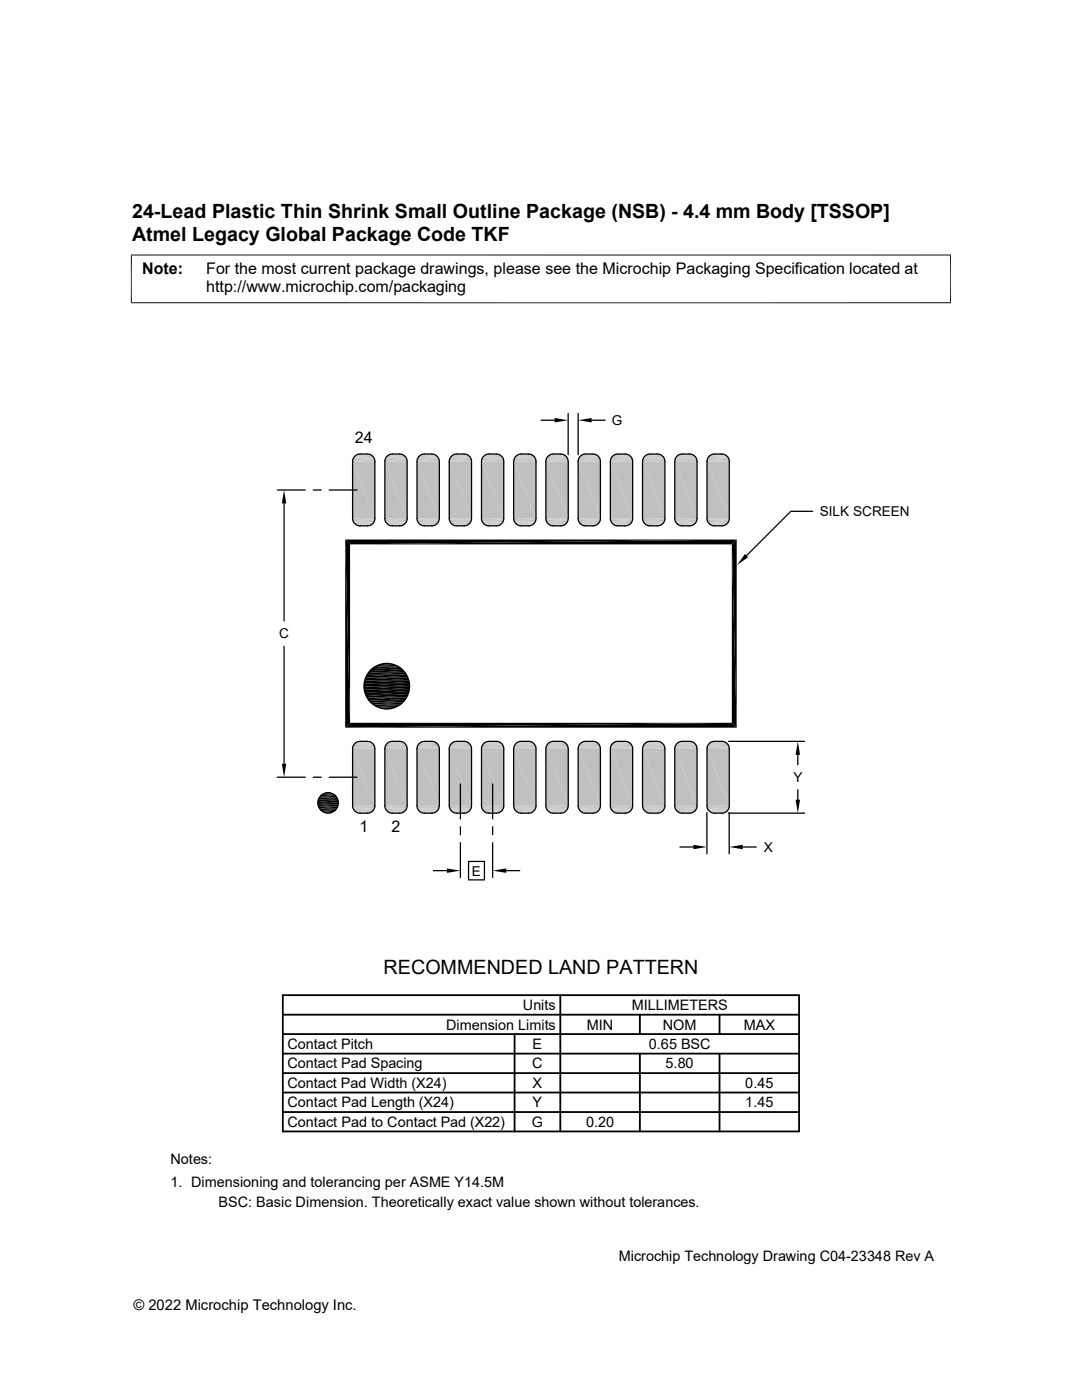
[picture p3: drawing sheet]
<svg xmlns="http://www.w3.org/2000/svg" width="216mm" height="279mm" viewBox="0 0 216 279" stroke-linecap="round" stroke-linejoin="round" font-family="sans-serif">
<g fill="#c0c0c0">
<path d="M142.3 90.6h2z"/>
<path d="M142.6 90.6h1.7z"/>
<path d="M123 90.6h2z"/>
<path d="M123.3 90.6h1.7z"/>
<path d="M116.6 90.6h2z"/>
<path d="M116.8 90.6h1.8z"/>
</g>
<path d="M110.2 90.6h2" fill="none" stroke="#c0c0c0" stroke-width=".2"/>
<g fill="#c0c0c0">
<path d="M110.4 90.6h1.8z"/>
<path d="M90.9 90.6h2z"/>
<path d="M91.1 90.6h1.8z"/>
</g>
<path d="M84.4 90.6h2" fill="none" stroke="#c0c0c0" stroke-width=".2"/>
<path d="M84.7 90.6h1.7z" fill="#c0c0c0"/>
<path d="M135.8 90.6h2.1" fill="none" stroke="#c0c0c0" stroke-width=".2"/>
<path d="M136.1 90.6h1.8z" fill="#c0c0c0"/>
<path d="M129.4 90.6h2.1" fill="none" stroke="#c0c0c0" stroke-width=".2"/>
<path d="M129.7 90.6h1.8z" fill="#c0c0c0"/>
<path d="M103.7 90.6h2" fill="none" stroke="#c0c0c0" stroke-width=".2"/>
<path d="M104 90.6h1.7z" fill="#c0c0c0"/>
<path d="M97.3 90.6h2" fill="none" stroke="#c0c0c0" stroke-width=".2"/>
<path d="M97.6 90.6h1.7z" fill="#c0c0c0"/>
<path d="M78 90.6h2" fill="none" stroke="#c0c0c0" stroke-width=".2"/>
<path d="M78.3 90.6h1.7z" fill="#c0c0c0"/>
<path d="M71.5 90.6h2.1" fill="none" stroke="#c0c0c0" stroke-width=".2"/>
<path d="M71.8 90.6h1.8z" fill="#c0c0c0"/>
<g fill="none" stroke="#c0c0c0" stroke-width=".2">
<path d="M70.8 91h3.6M71 90.8h3.1M71.3 90.7h2.6M77.2 91h3.6M77.4 90.8h3.2M77.7 90.7h2.6M83.6 91h3.7M83.7 90.9h3.4M83.9 90.8h3M84.2 90.7h2.5M90 91h3.7M90.2 90.9h3.4"/>
<path d="M90.4 90.8h2.9M90.6 90.7h2.5M96.5 91h3.6M96.7 90.8h3.2M97 90.7h2.6M102.9 91h3.6M103.2 90.8h3.1M103.4 90.7h2.6M109.3 91h3.7M109.5 90.9h3.3M109.7 90.8h2.9M109.9 90.7h2.5"/>
<path d="M115.7 91h3.8M115.9 90.9h3.4M116.1 90.8h3M116.3 90.7h2.5M122.1 91h3.8M122.3 90.9h3.4M122.5 90.8h3M122.8 90.7h2.5M128.7 91h3.5M128.9 90.8h3.1M129.1 90.7h2.6M135.1 91h3.6"/>
<path d="M135.3 90.8h3.1M135.6 90.7h2.6M141.4 91h3.8M141.6 90.9h3.4M141.8 90.8h3M142 90.7h2.5"/>
</g>
<path d="M70.6 91.2h3.9M77 91.2h4M83.3 91.5h4.3M89.7 91.5h4.3M96.3 91.2h4M102.7 91.2h4M109 91.5h4.3M115.4 91.5h4.3M121.9 91.5h4.3M128.5 91.2h3.9M134.9 91.2h4M141.2 91.5h4.2" fill="none" stroke="#c0c0c0" stroke-width=".23"/>
<path d="M83.4 91.2h4.1M89.8 91.2h4.1M109.1 91.2h4.1M115.5 91.2h4.1M122 91.2h4M141.3 91.2h4" fill="none" stroke="#c0c0c0" stroke-width=".21"/>
<g fill="none" stroke="#c0c0c0" stroke-width=".25">
<path d="M70.5 91.4h4.2M76.9 91.4h4.2M83.2 92h4.5M83.2 91.7h4.5M89.6 92h4.5M89.7 91.7h4.4M96.2 91.4h4.2M102.6 91.4h4.2M108.9 92h4.5M108.9 91.7h4.4M115.4 92h4.4M115.4 91.7h4.4"/>
<path d="M121.8 92h4.4M121.8 91.7h4.4M128.3 91.4h4.2M134.7 91.4h4.3M141.1 92h4.4M141.1 91.7h4.4"/>
</g>
<path d="M70.4 91.7h4.4M76.8 91.7h4.4M96.1 91.7h4.4M102.5 91.7h4.4M128.2 91.7h4.4M134.7 91.7h4.4" fill="none" stroke="#c0c0c0" stroke-width=".28"/>
<path d="M70.4 91.9h4.4M76.8 91.9h4.4M96.1 91.9h4.4M102.5 91.9h4.5M128.2 91.9h4.5M134.6 91.9h4.5" fill="none" stroke="#c0c0c0" stroke-width=".3"/>
<g fill="#c0c0c0">
<path d="M141.1 92.1l4.4 11.4h-4.4z"/>
<path d="M141.1 92.1h4.4v11.4z"/>
<path d="M134.6 92.1l4.5 11.4h-4.5z"/>
<path d="M134.6 92.1h4.5v11.4z"/>
<path d="M128.2 92.1l4.5 11.4h-4.5z"/>
<path d="M128.2 92.1h4.5v11.4z"/>
<path d="M121.8 92.1l4.4 11.4h-4.4z"/>
<path d="M121.8 92.1h4.4v11.4z"/>
<path d="M115.4 92.1l4.4 11.4h-4.4z"/>
<path d="M115.4 92.1h4.4v11.4z"/>
<path d="M108.9 92.1l4.5 11.4h-4.5z"/>
<path d="M108.9 92.1h4.5v11.4z"/>
<path d="M102.5 92.1l4.5 11.4h-4.5z"/>
<path d="M102.5 92.1h4.5v11.4z"/>
<path d="M96.1 92.1l4.4 11.4h-4.4z"/>
<path d="M96.1 92.1h4.4v11.4z"/>
<path d="M89.6 92.1l4.5 11.4h-4.5z"/>
<path d="M89.6 92.1h4.5v11.4z"/>
<path d="M83.2 92.1l4.5 11.4h-4.5z"/>
<path d="M83.2 92.1h4.5v11.4z"/>
<path d="M76.8 92.1l4.4 11.4h-4.4z"/>
<path d="M76.8 92.1h4.4v11.4z"/>
<path d="M70.4 92.1l4.4 11.4h-4.4z"/>
<path d="M70.4 92.1h4.4v11.4z"/>
</g>
<g fill="none" stroke="#c0c0c0" stroke-width=".25">
<path d="M70.5 104.2h4.2M76.9 104.2h4.2M83.2 103.6h4.5M83.2 103.8h4.5M89.6 103.6h4.5M89.7 103.8h4.4M96.2 104.2h4.2M102.6 104.2h4.2M108.9 103.6h4.5M108.9 103.8h4.4M115.4 103.6h4.4M115.4 103.8h4.4"/>
<path d="M121.8 103.6h4.4M121.8 103.8h4.4M128.3 104.2h4.2M134.7 104.2h4.3M141.1 103.6h4.4M141.1 103.8h4.4"/>
</g>
<path d="M70.4 103.6h4.4M76.8 103.6h4.4M96.1 103.6h4.4M102.5 103.6h4.5M128.2 103.6h4.5M134.6 103.6h4.5" fill="none" stroke="#c0c0c0" stroke-width=".3"/>
<path d="M70.4 103.9h4.4M76.8 103.9h4.4M96.1 103.9h4.4M102.5 103.9h4.4M128.2 103.9h4.4M134.7 103.9h4.4" fill="none" stroke="#c0c0c0" stroke-width=".28"/>
<path d="M70.6 104.4h3.9M77 104.4h4M83.3 104.1h4.3M89.7 104.1h4.3M96.3 104.4h4M102.7 104.4h4M109 104.1h4.3M115.4 104.1h4.3M121.9 104.1h4.3M128.5 104.4h3.9M134.9 104.4h4M141.2 104.1h4.2" fill="none" stroke="#c0c0c0" stroke-width=".23"/>
<path d="M83.4 104.3h4.1M89.8 104.3h4.1M109.1 104.3h4.1M115.5 104.3h4.1M122 104.3h4M141.3 104.3h4" fill="none" stroke="#c0c0c0" stroke-width=".21"/>
<g fill="none" stroke="#c0c0c0" stroke-width=".2">
<path d="M70.8 104.6h3.6M71 104.8h3.1M71.3 104.9h2.6M77.2 104.6h3.6M77.4 104.8h3.2M77.7 104.9h2.6M83.6 104.5h3.7M83.7 104.7h3.4M83.9 104.8h3M84.2 104.9h2.5M90 104.5h3.7M90.2 104.7h3.4"/>
<path d="M90.4 104.8h2.9M90.6 104.9h2.5M96.5 104.6h3.6M96.7 104.8h3.2M97 104.9h2.6M102.9 104.6h3.6M103.2 104.8h3.1M103.4 104.9h2.6M109.3 104.5h3.7M109.5 104.7h3.3M109.7 104.8h2.9M109.9 104.9h2.5"/>
<path d="M115.7 104.5h3.8M115.9 104.7h3.4M116.1 104.8h3M116.3 104.9h2.5M122.1 104.5h3.8M122.3 104.7h3.4M122.5 104.8h3M122.8 104.9h2.5M128.7 104.6h3.5M128.9 104.8h3.1M129.1 104.9h2.6M135.1 104.6h3.6"/>
<path d="M135.3 104.8h3.1M135.6 104.9h2.6M141.4 104.5h3.8M141.6 104.7h3.4M141.8 104.8h3M142 104.9h2.5"/>
</g>
<g fill="#c0c0c0">
<path d="M142.3 104.9h1.7z"/>
<path d="M142.3 104.9h2z"/>
<path d="M135.8 104.9h1.8z"/>
</g>
<path d="M135.8 104.9h2.1" fill="none" stroke="#c0c0c0" stroke-width=".2"/>
<path d="M129.4 104.9h1.8z" fill="#c0c0c0"/>
<path d="M129.4 104.9h2.1" fill="none" stroke="#c0c0c0" stroke-width=".2"/>
<g fill="#c0c0c0">
<path d="M123 104.9h1.8z"/>
<path d="M123 104.9h2z"/>
<path d="M116.6 104.9h1.7z"/>
<path d="M116.6 104.9h2z"/>
<path d="M110.2 104.9h1.7z"/>
</g>
<path d="M110.2 104.9h2" fill="none" stroke="#c0c0c0" stroke-width=".2"/>
<path d="M103.7 104.9h1.8z" fill="#c0c0c0"/>
<path d="M103.7 104.9h2" fill="none" stroke="#c0c0c0" stroke-width=".2"/>
<path d="M97.3 104.9h1.7z" fill="#c0c0c0"/>
<path d="M97.3 104.9h2" fill="none" stroke="#c0c0c0" stroke-width=".2"/>
<g fill="#c0c0c0">
<path d="M90.9 104.9h1.7z"/>
<path d="M90.9 104.9h2z"/>
<path d="M84.4 104.9h1.8z"/>
</g>
<path d="M84.4 104.9h2" fill="none" stroke="#c0c0c0" stroke-width=".2"/>
<path d="M78 104.9h1.8z" fill="#c0c0c0"/>
<path d="M78 104.9h2" fill="none" stroke="#c0c0c0" stroke-width=".2"/>
<path d="M71.5 104.9h1.8z" fill="#c0c0c0"/>
<path d="M71.5 104.9h2.1" fill="none" stroke="#c0c0c0" stroke-width=".2"/>
<g fill="#c0c0c0">
<path d="M142.3 148h2z"/>
<path d="M142.6 148h1.7z"/>
<path d="M123 148h2z"/>
<path d="M123.3 148h1.7z"/>
<path d="M116.6 148h2z"/>
<path d="M116.8 148h1.8z"/>
</g>
<path d="M110.2 148h2" fill="none" stroke="#c0c0c0" stroke-width=".2"/>
<g fill="#c0c0c0">
<path d="M110.4 148h1.8z"/>
<path d="M90.9 148h2z"/>
<path d="M91.1 148h1.8z"/>
</g>
<path d="M84.4 148h2" fill="none" stroke="#c0c0c0" stroke-width=".2"/>
<path d="M84.7 148h1.7z" fill="#c0c0c0"/>
<path d="M135.8 148h2.1" fill="none" stroke="#c0c0c0" stroke-width=".2"/>
<path d="M136.1 148h1.8z" fill="#c0c0c0"/>
<path d="M129.4 148h2.1" fill="none" stroke="#c0c0c0" stroke-width=".2"/>
<path d="M129.7 148h1.8z" fill="#c0c0c0"/>
<path d="M103.7 148h2" fill="none" stroke="#c0c0c0" stroke-width=".2"/>
<path d="M104 148h1.7z" fill="#c0c0c0"/>
<path d="M97.3 148h2" fill="none" stroke="#c0c0c0" stroke-width=".2"/>
<path d="M97.6 148h1.7z" fill="#c0c0c0"/>
<path d="M78 148h2" fill="none" stroke="#c0c0c0" stroke-width=".2"/>
<path d="M78.3 148h1.7z" fill="#c0c0c0"/>
<path d="M71.5 148h2.1" fill="none" stroke="#c0c0c0" stroke-width=".2"/>
<path d="M71.8 148h1.8z" fill="#c0c0c0"/>
<g fill="none" stroke="#c0c0c0" stroke-width=".2">
<path d="M70.8 148.3h3.6M71 148.1h3.1M71.3 148h2.6M77.2 148.3h3.6M77.4 148.1h3.2M77.7 148h2.6M83.6 148.4h3.7M83.7 148.2h3.4M83.9 148.1h3M84.2 148h2.5M90 148.4h3.7M90.2 148.2h3.4"/>
<path d="M90.4 148.1h2.9M90.6 148h2.5M96.5 148.3h3.6M96.7 148.1h3.2M97 148h2.6M102.9 148.3h3.6M103.2 148.1h3.1M103.4 148h2.6M109.3 148.4h3.7M109.5 148.2h3.3M109.7 148.1h2.9M109.9 148h2.5"/>
<path d="M115.7 148.4h3.8M115.9 148.2h3.4M116.1 148.1h3M116.3 148h2.5M122.1 148.4h3.8M122.3 148.2h3.4M122.5 148.1h3M122.8 148h2.5M128.7 148.3h3.5M128.9 148.1h3.1M129.1 148h2.6M135.1 148.3h3.6"/>
<path d="M135.3 148.1h3.1M135.6 148h2.6M141.4 148.4h3.8M141.6 148.2h3.4M141.8 148.1h3M142 148h2.5"/>
</g>
<path d="M70.6 148.5h3.9M77 148.5h4M83.3 148.8h4.3M89.7 148.8h4.3M96.3 148.5h4M102.7 148.5h4M109 148.8h4.3M115.4 148.8h4.3M121.9 148.8h4.3M128.5 148.5h3.9M134.9 148.5h4M141.2 148.8h4.2" fill="none" stroke="#c0c0c0" stroke-width=".23"/>
<path d="M83.4 148.6h4.1M89.8 148.6h4.1M109.1 148.6h4.1M115.5 148.6h4.1M122 148.6h4M141.3 148.6h4" fill="none" stroke="#c0c0c0" stroke-width=".21"/>
<g fill="none" stroke="#c0c0c0" stroke-width=".25">
<path d="M70.5 148.7h4.2M76.9 148.7h4.2M83.2 149.3h4.5M83.2 149.1h4.5M89.6 149.3h4.5M89.7 149.1h4.4M96.2 148.7h4.2M102.6 148.7h4.2M108.9 149.3h4.5M108.9 149.1h4.4M115.4 149.3h4.4M115.4 149.1h4.4"/>
<path d="M121.8 149.3h4.4M121.8 149.1h4.4M128.3 148.7h4.2M134.7 148.7h4.3M141.1 149.3h4.4M141.1 149.1h4.4"/>
</g>
<path d="M70.4 149h4.4M76.8 149h4.4M96.1 149h4.4M102.5 149h4.4M128.2 149h4.4M134.7 149h4.4" fill="none" stroke="#c0c0c0" stroke-width=".28"/>
<path d="M70.4 149.3h4.4M76.8 149.3h4.4M96.1 149.3h4.4M102.5 149.3h4.5M128.2 149.3h4.5M134.6 149.3h4.5" fill="none" stroke="#c0c0c0" stroke-width=".3"/>
<g fill="#c0c0c0">
<path d="M141.1 149.4l4.4 11.4h-4.4z"/>
<path d="M141.1 149.4h4.4v11.4z"/>
<path d="M134.6 149.4l4.5 11.4h-4.5z"/>
<path d="M134.6 149.4h4.5v11.4z"/>
<path d="M128.2 149.4l4.5 11.4h-4.5z"/>
<path d="M128.2 149.4h4.5v11.4z"/>
<path d="M121.8 149.4l4.4 11.4h-4.4z"/>
<path d="M121.8 149.4h4.4v11.4z"/>
<path d="M115.4 149.4l4.4 11.4h-4.4z"/>
<path d="M115.4 149.4h4.4v11.4z"/>
<path d="M108.9 149.4l4.5 11.4h-4.5z"/>
<path d="M108.9 149.4h4.5v11.4z"/>
<path d="M102.5 149.4l4.5 11.4h-4.5z"/>
<path d="M102.5 149.4h4.5v11.4z"/>
<path d="M96.1 149.4l4.4 11.4h-4.4z"/>
<path d="M96.1 149.4h4.4v11.4z"/>
<path d="M89.6 149.4l4.5 11.4h-4.5z"/>
<path d="M89.6 149.4h4.5v11.4z"/>
<path d="M83.2 149.4l4.5 11.4h-4.5z"/>
<path d="M83.2 149.4h4.5v11.4z"/>
<path d="M76.8 149.4l4.4 11.4h-4.4z"/>
<path d="M76.8 149.4h4.4v11.4z"/>
<path d="M70.4 149.4l4.4 11.4h-4.4z"/>
<path d="M70.4 149.4h4.4v11.4z"/>
</g>
<g fill="none" stroke="#c0c0c0" stroke-width=".25">
<path d="M70.5 161.5h4.2M76.9 161.5h4.2M83.2 160.9h4.5M83.2 161.2h4.5M89.6 160.9h4.5M89.7 161.2h4.4M96.2 161.5h4.2M102.6 161.5h4.2M108.9 160.9h4.5M108.9 161.2h4.4M115.4 160.9h4.4M115.4 161.2h4.4"/>
<path d="M121.8 160.9h4.4M121.8 161.2h4.4M128.3 161.5h4.2M134.7 161.5h4.3M141.1 160.9h4.4M141.1 161.2h4.4"/>
</g>
<path d="M70.4 161h4.4M76.8 161h4.4M96.1 161h4.4M102.5 161h4.5M128.2 161h4.5M134.6 161h4.5" fill="none" stroke="#c0c0c0" stroke-width=".3"/>
<path d="M70.4 161.2h4.4M76.8 161.2h4.4M96.1 161.2h4.4M102.5 161.2h4.4M128.2 161.2h4.4M134.7 161.2h4.4" fill="none" stroke="#c0c0c0" stroke-width=".28"/>
<path d="M70.6 161.7h3.9M77 161.7h4M83.3 161.4h4.3M89.7 161.4h4.3M96.3 161.7h4M102.7 161.7h4M109 161.4h4.3M115.4 161.4h4.3M121.9 161.4h4.3M128.5 161.7h3.9M134.9 161.7h4M141.2 161.4h4.2" fill="none" stroke="#c0c0c0" stroke-width=".23"/>
<path d="M83.4 161.6h4.1M89.8 161.6h4.1M109.1 161.6h4.1M115.5 161.6h4.1M122 161.6h4M141.3 161.6h4" fill="none" stroke="#c0c0c0" stroke-width=".21"/>
<g fill="none" stroke="#c0c0c0" stroke-width=".2">
<path d="M70.8 161.9h3.6M71 162.1h3.1M71.3 162.2h2.6M77.2 161.9h3.6M77.4 162.1h3.2M77.7 162.2h2.6M83.6 161.9h3.7M83.7 162h3.4M83.9 162.1h3M84.2 162.2h2.5M90 161.9h3.7M90.2 162h3.4"/>
<path d="M90.4 162.1h2.9M90.6 162.2h2.5M96.5 161.9h3.6M96.7 162.1h3.2M97 162.2h2.6M102.9 161.9h3.6M103.2 162.1h3.1M103.4 162.2h2.6M109.3 161.9h3.7M109.5 162h3.3M109.7 162.1h2.9M109.9 162.2h2.5"/>
<path d="M115.7 161.9h3.8M115.9 162h3.4M116.1 162.1h3M116.3 162.2h2.5M122.1 161.9h3.8M122.3 162h3.4M122.5 162.1h3M122.8 162.2h2.5M128.7 161.9h3.5M128.9 162.1h3.1M129.1 162.2h2.6M135.1 161.9h3.6"/>
<path d="M135.3 162.1h3.1M135.6 162.2h2.6M141.4 161.9h3.8M141.6 162h3.4M141.8 162.1h3M142 162.2h2.5"/>
</g>
<g fill="#c0c0c0">
<path d="M142.3 162.3h1.7z"/>
<path d="M142.3 162.3h2z"/>
<path d="M135.8 162.3h1.8z"/>
</g>
<path d="M135.8 162.3h2.1" fill="none" stroke="#c0c0c0" stroke-width=".2"/>
<path d="M129.4 162.3h1.8z" fill="#c0c0c0"/>
<path d="M129.4 162.3h2.1" fill="none" stroke="#c0c0c0" stroke-width=".2"/>
<g fill="#c0c0c0">
<path d="M123 162.3h1.8z"/>
<path d="M123 162.3h2z"/>
<path d="M116.6 162.3h1.7z"/>
<path d="M116.6 162.3h2z"/>
<path d="M110.2 162.3h1.7z"/>
</g>
<path d="M110.2 162.3h2" fill="none" stroke="#c0c0c0" stroke-width=".2"/>
<path d="M103.7 162.3h1.8z" fill="#c0c0c0"/>
<path d="M103.7 162.3h2" fill="none" stroke="#c0c0c0" stroke-width=".2"/>
<path d="M97.3 162.3h1.7z" fill="#c0c0c0"/>
<path d="M97.3 162.3h2" fill="none" stroke="#c0c0c0" stroke-width=".2"/>
<g fill="#c0c0c0">
<path d="M90.9 162.3h1.7z"/>
<path d="M90.9 162.3h2z"/>
<path d="M84.4 162.3h1.8z"/>
</g>
<path d="M84.4 162.3h2" fill="none" stroke="#c0c0c0" stroke-width=".2"/>
<path d="M78 162.3h1.8z" fill="#c0c0c0"/>
<path d="M78 162.3h2" fill="none" stroke="#c0c0c0" stroke-width=".2"/>
<path d="M71.5 162.3h1.8z" fill="#c0c0c0"/>
<path d="M71.5 162.3h2.1" fill="none" stroke="#c0c0c0" stroke-width=".2"/>
<g fill="none" stroke="#000" stroke-width=".25">
<path d="M55.3 97.8h5.6M62.5 97.8h1.6M65.7 97.8h5.5M70.6 91.2l.8-.5 1.9-.1a1.47 1.47 0 0 1 1.5 1.5v11.4a1.47 1.47 0 0 1-1.5 1.4h-1.5a1.47 1.47 0 0 1-1.4-1.4v-11.4zM77.1 91.2l.7-.5 2-.1a1.47 1.47 0 0 1 1.4 1.5v11.4a1.47 1.47 0 0 1-1.4 1.4h-1.5a1.47 1.47 0 0 1-1.5-1.4v-11.4zM87.7 92.1a1.47 1.47 0 0 0-1.5-1.5h-1.5a1.47 1.47 0 0 0-1.5 1.5v11.4a1.47 1.47 0 0 0 1.5 1.4h1.5a1.47 1.47 0 0 0 1.5-1.4M87.7 92.1v11.4M89.9 91.2l.8-.5 1.9-.1a1.47 1.47 0 0 1 1.5 1.5v11.4a1.47 1.47 0 0 1-1.5 1.4h-1.5a1.47 1.47 0 0 1-1.5-1.4v-11.4zM96.4 91.2l.7-.5 1.9-.1a1.47 1.47 0 0 1 1.5 1.5v11.4a1.47 1.47 0 0 1-1.5 1.4h-1.4a1.47 1.47 0 0 1-1.5-1.4v-11.4zM102.8 91.2l.7-.5 2-.1a1.47 1.47 0 0 1 1.5 1.5v11.4a1.47 1.47 0 0 1-1.5 1.4h-1.5a1.5 1.5 0 0 1-1.5-1.4v-11.4zM108 83.9h2.7M109.2 91.2l.7-.5 2-.1a1.5 1.5 0 0 1 1.5 1.5v11.4a1.47 1.47 0 0 1-1.5 1.4h-1.5a1.47 1.47 0 0 1-1.5-1.4v-11.4z"/>
<path d="M113.4 82.5v8.2M115.4 82.5v8.2M115.6 91.2l.8-.5 1.9-.1a1.47 1.47 0 0 1 1.5 1.5v11.4a1.47 1.47 0 0 1-1.5 1.4h-1.5a1.47 1.47 0 0 1-1.4-1.4v-11.4zM118 83.9h2.8M122.1 91.2l.7-.5 2-.1a1.47 1.47 0 0 1 1.4 1.5v11.4a1.47 1.47 0 0 1-1.4 1.4h-1.5a1.47 1.47 0 0 1-1.5-1.4v-11.4zM128.8 90.9l.7-.3h1.7a1.47 1.47 0 0 1 1.5 1.5v11.4a1.47 1.47 0 0 1-1.5 1.4h-1.5a1.5 1.5 0 0 1-1.5-1.4v-11.4l.2-.7zM134.9 91.2l.8-.5 1.9-.1a1.47 1.47 0 0 1 1.5 1.5v11.4a1.47 1.47 0 0 1-1.5 1.4h-1.5a1.47 1.47 0 0 1-1.5-1.4v-11.4zM141.7 90.9l.6-.3h1.7a1.47 1.47 0 0 1 1.5 1.5v11.4a1.47 1.47 0 0 1-1.5 1.4h-1.4a1.47 1.47 0 0 1-1.5-1.4v-11.4l.1-.7zM56.7 100.5v23.4M162.2 102h-4.4l-8.9 8.9M56.7 129v23.4M55.3 155.1h5.6"/>
<path d="M62.5 155.1h1.6M63.9 158.7h3.1M65.7 155.1h5.5M70.6 148.6l.8-.6h1.9a1.47 1.47 0 0 1 1.5 1.4v11.4a1.47 1.47 0 0 1-1.5 1.5h-1.5a1.47 1.47 0 0 1-1.4-1.5v-11.4zM77.1 148.6l.7-.6h2a1.47 1.47 0 0 1 1.4 1.4v11.4a1.47 1.47 0 0 1-1.4 1.5h-1.5a1.47 1.47 0 0 1-1.5-1.5v-11.4zM87.7 149.4a1.47 1.47 0 0 0-1.5-1.4h-1.5a1.47 1.47 0 0 0-1.5 1.4v11.4a1.47 1.47 0 0 0 1.5 1.5h1.5a1.47 1.47 0 0 0 1.5-1.5M87.7 149.4v11.4M89.9 148.6l.8-.6h1.9a1.47 1.47 0 0 1 1.5 1.4v11.4a1.47 1.47 0 0 1-1.5 1.5h-1.5a1.47 1.47 0 0 1-1.5-1.5v-11.4zM91.9 156.5v6.9M96.4 148.6l.7-.6h1.9a1.47 1.47 0 0 1 1.5 1.4v11.4a1.47 1.47 0 0 1-1.5 1.5h-1.4a1.47 1.47 0 0 1-1.5-1.5v-11.4zM98.3 156.5v6.9M102.8 148.6l.7-.6h2a1.47 1.47 0 0 1 1.5 1.4v11.4a1.47 1.47 0 0 1-1.5 1.5h-1.5a1.5 1.5 0 0 1-1.5-1.5v-11.4z"/>
<path d="M109.2 148.6l.7-.6h2a1.5 1.5 0 0 1 1.5 1.4v11.4a1.47 1.47 0 0 1-1.5 1.5h-1.5a1.47 1.47 0 0 1-1.5-1.5v-11.4zM115.6 148.6l.8-.6h1.9a1.47 1.47 0 0 1 1.5 1.4v11.4a1.47 1.47 0 0 1-1.5 1.5h-1.5a1.47 1.47 0 0 1-1.4-1.5v-11.4zM122.1 148.6l.7-.6h2a1.47 1.47 0 0 1 1.4 1.4v11.4a1.47 1.47 0 0 1-1.4 1.5h-1.5a1.47 1.47 0 0 1-1.5-1.5v-11.4zM128.8 148.2l.7-.2h1.7a1.47 1.47 0 0 1 1.5 1.4v11.4a1.47 1.47 0 0 1-1.5 1.5h-1.5a1.5 1.5 0 0 1-1.5-1.5v-11.4l.2-.6zM134.9 148.6l.8-.6h1.9a1.47 1.47 0 0 1 1.5 1.4v11.4a1.47 1.47 0 0 1-1.5 1.5h-1.5a1.47 1.47 0 0 1-1.5-1.5v-11.4zM141.7 148.2l.6-.2h1.7a1.47 1.47 0 0 1 1.5 1.4v11.4a1.47 1.47 0 0 1-1.5 1.5h-1.4a1.47 1.47 0 0 1-1.5-1.5v-11.4l.1-.6zM145.4 148h15.1M159.2 150.6v2M159.2 157.6v2M63.9 161.8h3.1M86.5 173.8h2.7M91.9 165v1.6"/>
<path d="M91.9 168.2v6.9M93.5 171.9h3.2v3.7h-3.2zM98.3 165v1.6M98.3 168.2v6.9M101 173.8h2.7M135.7 169h2.7M141.1 162.2v8.2M145.4 162.3h15.1M145.5 162.2v8.2M148.2 169h2.7"/>
<circle cx="77.2" cy="136.9" r="4.5"/>
<circle cx="65.5" cy="160.2" r="2.05"/>
</g>
<g fill="#000">
<path d="M110.7 83.4l2.7 .5-2.7 .4zM115.4 83.9l2.6-.5v.9zM56.7 97.8l.4 2.7h-.9zM68.9 107.7l1 36.6-1 .9zM68.9 107.7l.9 .9v35.7zM69.8 108.6l77.2-.9-1 .9zM68.9 107.7h78.1l-77.1 .9zM148.6 110.6l.7 .6-2.3 1.6zM72.6 136.9l9.1 .6h-9.1zM72.6 136.9h9.1v.6zM72.6 136.3l9.1 .6h-9.1zM72.6 136.3h9.1v.6z"/>
<path d="M72.6 137.5l9 .6h-8.9zM72.6 137.5h9.1l-.1 .6zM72.7 135.8l9 .5h-9.1zM72.7 135.8h8.9l.1 .5zM72.7 138.1l8.7 .6h-8.5zM72.7 138.1h8.9l-.2 .6zM72.9 135.2l8.7 .6h-8.9zM72.9 135.2h8.5l.2 .6zM72.9 138.7l8.2 .5h-7.9zM72.9 138.7h8.5l-.3 .5zM73.2 134.7l8.2 .5h-8.5zM73.2 134.7h7.9l.3 .5z"/>
<path d="M73.2 139.2l7.6 .5h-7.2zM73.2 139.2h7.9l-.3 .5zM73.6 134.2l7.5 .5h-7.9zM73.6 134.2h7.2l.3 .5zM76.6 132.4l1.8 .1zM76.6 132.4h1.2zM56.2 152.4h.9l-.4 2.7zM64.6 158.4l.3-.1 1.5 .1zM64.9 158.3l1.5 .1zM64.9 158.3h1.1zM65.3 158.2l.7 .1zM68.9 145.2l77.1-.9 1 .9z"/>
<path d="M68.9 145.2l.9-.9h76.2zM76 141.4l1.8 .1zM76.6 141.5h1.2zM146 108.6l1 36.6-1-.9zM147 107.7v37.5l-1-36.6zM158.7 159.6h.9l-.4 2.7zM159.2 148l.4 2.6h-.9zM64.6 162.1l1.4 .1h-1.1zM64.6 162.1h1.8l-.4 .1zM64.9 162.2l.8 .1zM64.9 162.2h1.1zM89.2 173.3l2.7 .5-2.7 .4z"/>
<path d="M98.3 173.8l2.7-.5v.9zM138.4 168.6l2.7 .4-2.7 .5zM145.5 169l2.7-.4v.9z"/>
</g>
<path d="M26.1 50.9h163.7M26.2 50.8v9.7M189.7 50.8v9.7M26.1 60.4h163.7M75.4 132.6h3.5M76 132.5h2.4M75.4 141.3h3.5M76 141.4h2.4M64.2 162h2.5" fill="none" stroke="#000" stroke-width=".2"/>
<path d="M74.9 132.9h4.6M74.9 141h4.6" fill="none" stroke="#000" stroke-width=".28"/>
<path d="M74.4 133.1h5.5M74.4 140.7h5.5M63.7 161.5h3.5" fill="none" stroke="#000" stroke-width=".32"/>
<path d="M73.9 133.5h6.5M73.9 140.4h6.5" fill="none" stroke="#000" stroke-width=".4"/>
<path d="M73.6 139.9h7.2M73.6 133.9h7.2" fill="none" stroke="#000" stroke-width=".44"/>
<path d="M64.2 158.5h2.5" fill="none" stroke="#000" stroke-width=".21"/>
<path d="M63.7 159h3.5" fill="none" stroke="#000" stroke-width=".3"/>
<path d="M63.5 159.3h3.9M63.5 161.1h3.9" fill="none" stroke="#000" stroke-width=".34"/>
<g fill="none" stroke="#000" stroke-width=".36">
<path d="M63.4 159.7h4.1M63.4 160.8h4.1M56.4 198.6h103v27.2h-103zM111.8 198.6v27.2M56.4 202.5h103M56.4 206.4h103M56.4 218h103M56.4 210.3h103M56.4 214.2h103M102.7 206.4v19.4M127.7 202.5v3.9M127.7 210.3v15.5"/>
<path d="M143.6 202.5v3.9M143.6 210.3v15.5M56.4 221.9h103"/>
</g>
<path d="M63.4 160.4h4.1M63.4 160h4.1" fill="none" stroke="#000" stroke-width=".38"/>
<g font-size="3.9">
<text x="26.4" y="43.5">24-Lead Plastic Thin Shrink Small Outline Package (NSB) - 4.4 mm Body [TSSOP]</text>
<text x="26.4" y="48.1">Atmel Legacy Global Package Code TKF</text>
<text x="76.5" y="194.5">RECOMMENDED LAND PATTERN</text>
</g>
<g font-size="3.2">
<text x="28.4" y="54.7">Note:</text>
<text x="41.1" y="58.3">http://www.microchip.com/packaging</text>
<text x="41.1" y="54.7">For the most current package drawings, please see the Microchip Packaging Specification located at</text>
<text x="70.8" y="88.5">24</text>
<text x="71.7" y="166.1">1</text>
<text x="78.1" y="166.1">2</text>
</g>
<g font-size="2.9">
<text x="104.3" y="201.6">Units</text>
<text x="126" y="201.6">MILLIMETERS</text>
<text x="57.3" y="209.4">Contact Pitch</text>
<text x="89" y="205.5">Dimension Limits</text>
<text x="106.3" y="209.4">E</text>
<text x="117.1" y="205.5">MIN</text>
<text x="129.5" y="209.4">0.65 BSC</text>
<text x="132.3" y="205.5">NOM</text>
<text x="148.4" y="205.5">MAX</text>
<text x="57.3" y="213.2">Contact Pad Spacing</text>
<text x="106.2" y="213.2">C</text>
<text x="132.8" y="213.2">5.80</text>
<text x="57.3" y="221">Contact Pad Length (X24)</text>
<text x="57.3" y="217.1">Contact Pad Width (X24)</text>
<text x="106.3" y="221">Y</text>
<text x="106.3" y="217.1">X</text>
<text x="148.7" y="221">1.45</text>
<text x="148.7" y="217.1">0.45</text>
<text x="57.3" y="224.9">Contact Pad to Contact Pad (X22)</text>
<text x="106.1" y="224.9">G</text>
<text x="116.9" y="224.9">0.20</text>
<text x="34" y="232.4">Notes:</text>
<text x="34" y="237">1. Dimensioning and tolerancing per ASME Y14.5M</text>
<text x="43.6" y="241">BSC: Basic Dimension. Theoretically exact value shown without tolerances.</text>
<text x="123.5" y="251.7">Microchip Technology Drawing C04-23348 Rev A</text>
<text x="26.6" y="261.3">© 2022 Microchip Technology Inc.</text>
</g>
<g font-size="2.7">
<text x="122.1" y="84.8">G</text>
<text x="163.6" y="103">SILK SCREEN</text>
<text x="55.7" y="127.4">C</text>
<text x="158.3" y="156.1">Y</text>
<text x="152.4" y="170">X</text>
<text x="94.1" y="174.7">E</text>
</g>
</svg>
